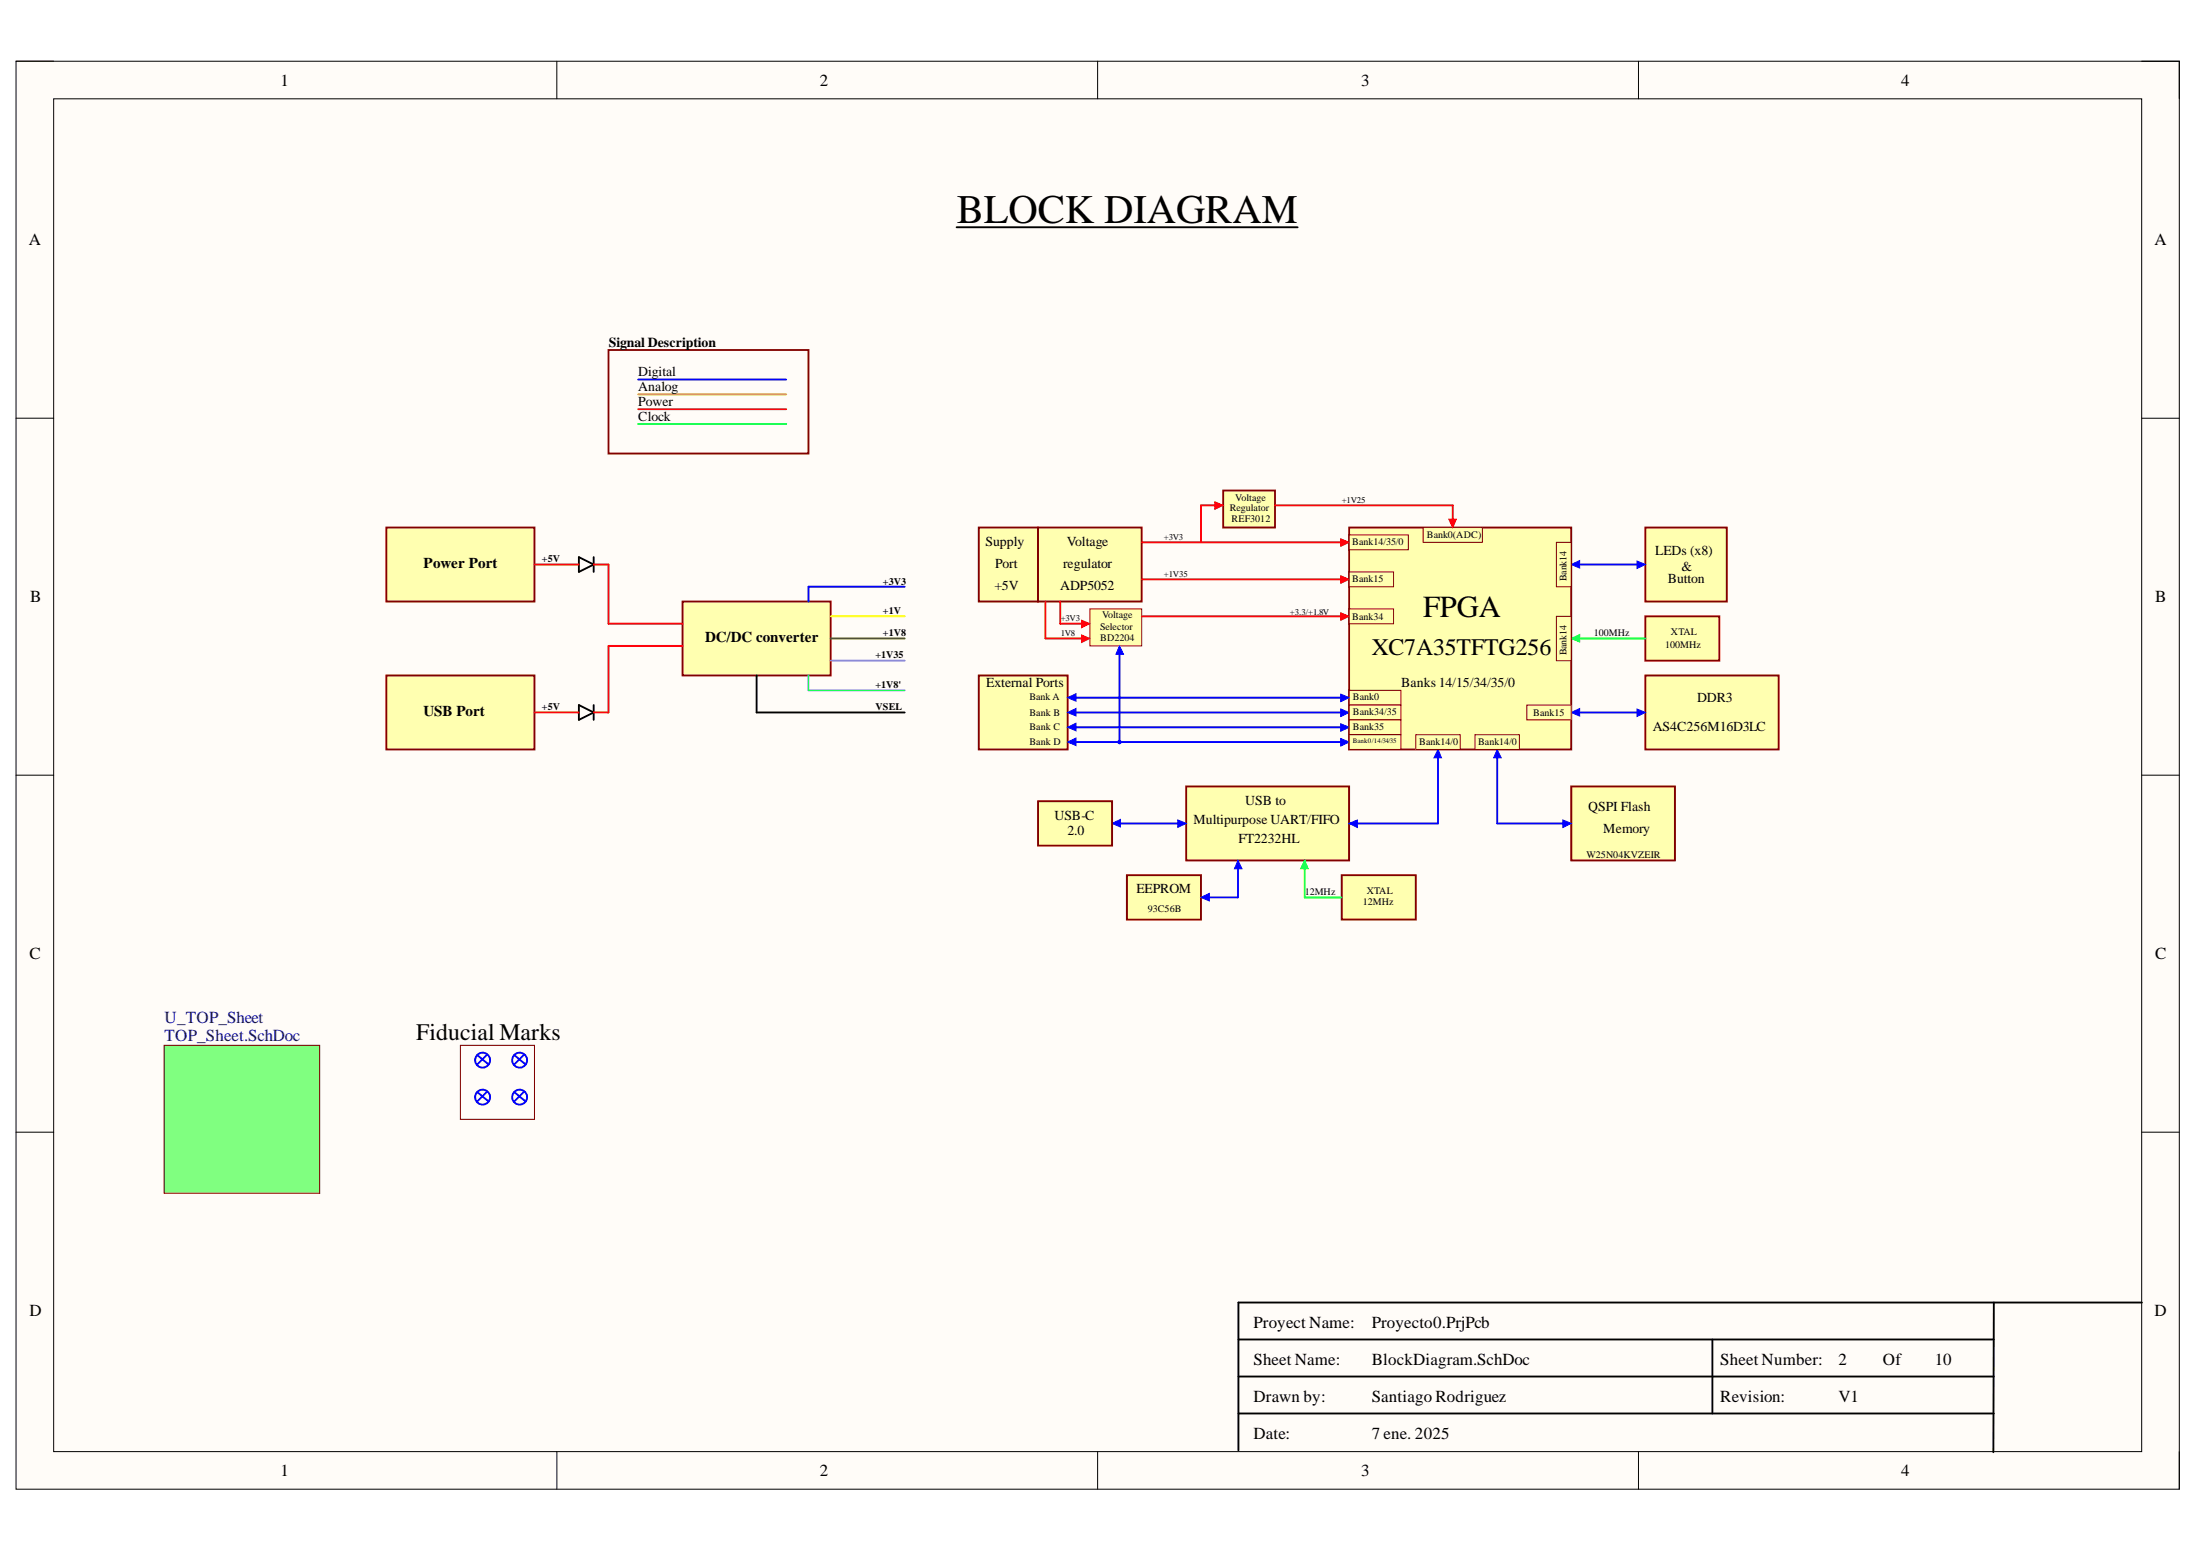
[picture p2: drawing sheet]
<svg xmlns="http://www.w3.org/2000/svg" width="297mm" height="210mm" viewBox="0 0 297 210" stroke-linecap="round" stroke-linejoin="round" font-family="sans-serif">
<path d="M2.2 8.3h292.3v193h-292.3z" fill-rule="evenodd" fill="#fffcf8"/>
<path d="M2.2 8.3h292.3v193h-292.3z" fill="none" stroke="#000" stroke-width=".14"/>
<path d="M7.3 13.4h282.1v182.8h-282.1z" fill-rule="evenodd" fill="#fffcf8"/>
<g fill="none" stroke="#000" stroke-width=".14">
<path d="M2.2 8.3h5.1M7.3 13.4h282.1v182.8h-282.1zM75.3 8.3v5.1M148.3 8.3v5.1M221.4 8.3v5.1M289.4 8.3h5.1v5.1M2.2 56.5h5.1M289.4 56.5h5.1M2.2 104.8h5.1M289.4 104.8h5.1M2.2 153h5.1M289.4 153h5.1"/>
<path d="M75.3 196.2v5.1M148.3 196.2v5.1M221.4 196.2v5.1M294.5 196.2v5.1"/>
</g>
<path d="M269.4 176v20.3M289.5 176h-122.1v20M167.4 181h102M167.4 186.1h102M167.4 191h102M231.4 181v10" fill="none" stroke="#000" stroke-width=".25"/>
<path d="M182.3 71.3h30v30h-30z" fill-rule="evenodd" fill="#ffffb0"/>
<path d="M182.3 71.3h30v30h-30z" fill="none" stroke="#800000" stroke-width=".25"/>
<path d="M222.4 91.3h18v10h-18z" fill-rule="evenodd" fill="#ffffb0"/>
<path d="M222.4 91.3h18v10h-18z" fill="none" stroke="#800000" stroke-width=".25"/>
<path d="M222.4 71.3h11v10h-11z" fill-rule="evenodd" fill="#ffffb0"/>
<path d="M222.4 71.3h11v10h-11z" fill="none" stroke="#800000" stroke-width=".25"/>
<path d="M212.3 106.3h14v10h-14z" fill-rule="evenodd" fill="#ffffb0"/>
<path d="M212.3 106.3h14v10h-14z" fill="none" stroke="#800000" stroke-width=".25"/>
<path d="M64.5 142.6l1.5 1.3M64.5 147.6l1.5 1.3M65.8 142.6l-1.3 1.3M65.8 147.6l-1.3 1.3M66.2 143.2a1.01 1.01 0 0 0-1.5-.7 1.01 1.01 0 0 0 0 1.7 1.01 1.01 0 0 0 1.5-.9M66.2 148.2a1.01 1.01 0 0 0-1.5-.7 1.01 1.01 0 0 0 0 1.7 1.01 1.01 0 0 0 1.5-.9M69.5 142.6l1.5 1.3M69.5 147.6l1.5 1.3M70.8 142.6l-1.3 1.3M70.8 147.6l-1.3 1.3M71.2 143.2a1.01 1.01 0 0 0-1.5-.7 1.01 1.01 0 0 0 0 1.7 1.01 1.01 0 0 0 1.5-.9M71.2 148.2a1.01 1.01 0 0 0-1.5-.7 1.01 1.01 0 0 0 .1 1.7 1.01 1.01 0 0 0 1.4-.9" fill="none" stroke="#00f" stroke-width=".25"/>
<path d="M62.2 141.3h10v10h-10z" fill="none" stroke="#800000" stroke-width=".14"/>
<path d="M132.3 91.3h12v10h-12z" fill-rule="evenodd" fill="#ffffb0"/>
<path d="M132.3 91.3h12v10h-12z" fill="none" stroke="#800000" stroke-width=".25"/>
<path d="M160.3 106.3h22v10h-22z" fill-rule="evenodd" fill="#ffffb0"/>
<path d="M160.3 106.3h22v10h-22z" fill="none" stroke="#800000" stroke-width=".25"/>
<path d="M132.3 71.3h8v10h-8z" fill-rule="evenodd" fill="#ffffb0"/>
<path d="M132.3 71.3h8v10h-8z" fill="none" stroke="#800000" stroke-width=".25"/>
<path d="M140.3 71.3h14v10h-14z" fill-rule="evenodd" fill="#ffffb0"/>
<path d="M140.3 71.3h14v10h-14z" fill="none" stroke="#800000" stroke-width=".25"/>
<path d="M194.3 102.3v9h-12" fill="none" stroke="#00f" stroke-width=".25"/>
<path d="M194.3 101.3l.5 1.1h-1z" fill="#00f"/>
<path d="M194.3 101.3l.5 1.1h-1z" fill="none" stroke="#00f" stroke-width=".14"/>
<path d="M182.3 111.3l1.1-.5v1z" fill="#00f"/>
<path d="M182.3 111.3l1.1-.5v1z" fill="none" stroke="#00f" stroke-width=".14"/>
<path d="M202.3 102.3v9h9" fill="none" stroke="#00f" stroke-width=".25"/>
<path d="M202.3 101.3l.6 1.1h-1z" fill="#00f"/>
<path d="M202.3 101.3l.6 1.1h-1z" fill="none" stroke="#00f" stroke-width=".14"/>
<path d="M211.2 110.8l1.1 .5-1.1 .5z" fill="#00f"/>
<path d="M211.2 110.8l1.1 .5-1.1 .5z" fill="none" stroke="#00f" stroke-width=".14"/>
<path d="M213.3 96.3h8" fill="none" stroke="#00f" stroke-width=".25"/>
<path d="M212.3 96.3l1.2-.5v1z" fill="#00f"/>
<path d="M212.3 96.3l1.2-.5v1z" fill="none" stroke="#00f" stroke-width=".14"/>
<path d="M221.2 95.8l1.2 .5-1.2 .5z" fill="#00f"/>
<path d="M221.2 95.8l1.2 .5-1.2 .5z" fill="none" stroke="#00f" stroke-width=".14"/>
<path d="M213.3 76.3h8" fill="none" stroke="#00f" stroke-width=".25"/>
<path d="M212.3 76.3l1.2-.5v1z" fill="#00f"/>
<path d="M212.3 76.3l1.2-.5v1z" fill="none" stroke="#00f" stroke-width=".14"/>
<path d="M221.2 75.8l1.2 .5-1.2 .5z" fill="#00f"/>
<path d="M221.2 75.8l1.2 .5-1.2 .5z" fill="none" stroke="#00f" stroke-width=".14"/>
<path d="M154.3 73.3h27" fill="none" stroke="#f00" stroke-width=".25"/>
<path d="M181.2 72.8l1.1 .5-1.1 .5z" fill="#f00"/>
<path d="M181.2 72.8l1.1 .5-1.1 .5z" fill="none" stroke="#f00" stroke-width=".14"/>
<path d="M151.3 111.3h8" fill="none" stroke="#00f" stroke-width=".25"/>
<path d="M150.3 111.3l1.1-.5v1z" fill="#00f"/>
<path d="M150.3 111.3l1.1-.5v1z" fill="none" stroke="#00f" stroke-width=".14"/>
<path d="M159.2 110.8l1.1 .5-1.1 .5z" fill="#00f"/>
<path d="M159.2 110.8l1.1 .5-1.1 .5z" fill="none" stroke="#00f" stroke-width=".14"/>
<path d="M222.4 83.3h10v6h-10z" fill-rule="evenodd" fill="#ffffb0"/>
<path d="M222.4 83.3h10v6h-10z" fill="none" stroke="#800000" stroke-width=".25"/>
<path d="M147.3 82.3h7v5h-7z" fill-rule="evenodd" fill="#ffffb0"/>
<path d="M147.3 82.3h7v5h-7z" fill="none" stroke="#800000" stroke-width=".14"/>
<path d="M152.3 118.3h10v6h-10z" fill-rule="evenodd" fill="#ffffb0"/>
<path d="M152.3 118.3h10v6h-10z" fill="none" stroke="#800000" stroke-width=".25"/>
<path d="M167.3 117.3v4h-4" fill="none" stroke="#00f" stroke-width=".25"/>
<path d="M167.3 116.3l.5 1.1h-1z" fill="#00f"/>
<path d="M167.3 116.3l.5 1.1h-1z" fill="none" stroke="#00f" stroke-width=".14"/>
<path d="M162.3 121.3l1.1-.5v1z" fill="#00f"/>
<path d="M162.3 121.3l1.1-.5v1z" fill="none" stroke="#00f" stroke-width=".14"/>
<path d="M154.3 83.3h27" fill="none" stroke="#f00" stroke-width=".25"/>
<path d="M181.2 82.8l1.1 .5-1.1 .5z" fill="#f00"/>
<path d="M181.2 82.8l1.1 .5-1.1 .5z" fill="none" stroke="#f00" stroke-width=".14"/>
<path d="M141.3 81.3v5h5" fill="none" stroke="#f00" stroke-width=".25"/>
<path d="M146.2 85.8l1.1 .5-1.1 .5z" fill="#f00"/>
<path d="M146.2 85.8l1.1 .5-1.1 .5z" fill="none" stroke="#f00" stroke-width=".14"/>
<path d="M145.3 96.3h36" fill="none" stroke="#00f" stroke-width=".25"/>
<path d="M144.3 96.3l1.1-.5v1z" fill="#00f"/>
<path d="M144.3 96.3l1.1-.5v1z" fill="none" stroke="#00f" stroke-width=".14"/>
<path d="M181.2 95.8l1.1 .5-1.1 .5z" fill="#00f"/>
<path d="M181.2 95.8l1.1 .5-1.1 .5z" fill="none" stroke="#00f" stroke-width=".14"/>
<path d="M151.3 87.3l.5 1.1h-1z" fill="#00f"/>
<path d="M151.3 87.3l.5 1.1h-1z" fill="none" stroke="#00f" stroke-width=".14"/>
<path d="M213.3 86.3h9.1" fill="none" stroke="#0f0" stroke-width=".25"/>
<path d="M212.3 86.3l1.2-.5v1z" fill="#0f0"/>
<path d="M212.3 86.3l1.2-.5v1z" fill="none" stroke="#0f0" stroke-width=".14"/>
<path d="M182.3 93.3h7v2h-7z" fill-rule="evenodd" fill="#ffffb0"/>
<path d="M182.3 93.3h7v2h-7z" fill="none" stroke="#800000" stroke-width=".14"/>
<path d="M181.3 118.3h10v6h-10z" fill-rule="evenodd" fill="#ffffb0"/>
<path d="M181.3 118.3h10v6h-10z" fill="none" stroke="#800000" stroke-width=".25"/>
<path d="M176.3 116.3v5h5" fill="none" stroke="#0f0" stroke-width=".25"/>
<path d="M176.3 116.3l.5 1.1h-1z" fill="#0f0"/>
<path d="M176.3 116.3l.5 1.1h-1z" fill="none" stroke="#0f0" stroke-width=".14"/>
<path d="M145.3 98.3h36" fill="none" stroke="#00f" stroke-width=".25"/>
<path d="M144.3 98.3l1.1-.5v1z" fill="#00f"/>
<path d="M144.3 98.3l1.1-.5v1z" fill="none" stroke="#00f" stroke-width=".14"/>
<path d="M181.2 97.8l1.1 .5-1.1 .5z" fill="#00f"/>
<path d="M181.2 97.8l1.1 .5-1.1 .5z" fill="none" stroke="#00f" stroke-width=".14"/>
<path d="M86.2 51.3h20.1" fill="none" stroke="#00f" stroke-width=".25"/>
<path d="M86.2 53.3h20.1" fill="none" stroke="#f90" stroke-width=".25"/>
<path d="M86.2 55.3h20.1" fill="none" stroke="#f00" stroke-width=".25"/>
<path d="M86.2 57.3h20.1" fill="none" stroke="#0f0" stroke-width=".25"/>
<path d="M82.2 47.3h27.1v14h-27.1z" fill="none" stroke="#800000" stroke-width=".25"/>
<path d="M52.2 91.3h20v10h-20z" fill-rule="evenodd" fill="#ffffb0"/>
<path d="M52.2 91.3h20v10h-20z" fill="none" stroke="#800000" stroke-width=".25"/>
<path d="M52.2 71.3h20v10h-20z" fill-rule="evenodd" fill="#ffffb0"/>
<path d="M52.2 71.3h20v10h-20z" fill="none" stroke="#800000" stroke-width=".25"/>
<path d="M92.2 81.3h20.1v10h-20.1z" fill-rule="evenodd" fill="#ffffb0"/>
<path d="M92.2 81.3h20.1v10h-20.1z" fill="none" stroke="#800000" stroke-width=".25"/>
<path d="M78.2 75.3l2 1-2 1zM80.2 75.3v2M78.2 95.3l2 1-2 1zM80.2 95.3v2M102.2 91.3v5h20.1" fill="none" stroke="#000" stroke-width=".25"/>
<path d="M72.2 76.3h6M80.2 76.3h2v8h10M72.2 96.3h6M92.2 87.3h-10v9h-2" fill="none" stroke="#f00" stroke-width=".25"/>
<path d="M112.3 83.3h10" fill="none" stroke="#ff0" stroke-width=".25"/>
<path d="M112.3 86.3h10" fill="none" stroke="#38761d" stroke-width=".25"/>
<path d="M112.3 89.3h10" fill="none" stroke="#f0f" stroke-width=".25"/>
<path d="M109.3 91.3v2h13" fill="none" stroke="#0ff" stroke-width=".25"/>
<path d="M122.3 79.3h-13v2" fill="none" stroke="#00f" stroke-width=".25"/>
<path d="M206.3 95.3h6v2h-6z" fill-rule="evenodd" fill="#ffffb0"/>
<path d="M206.3 95.3h6v2h-6z" fill="none" stroke="#800000" stroke-width=".14"/>
<path d="M199.3 99.3h6v2h-6z" fill-rule="evenodd" fill="#ffffb0"/>
<path d="M199.3 99.3h6v2h-6z" fill="none" stroke="#800000" stroke-width=".14"/>
<path d="M140.3 108.3h10v6h-10z" fill-rule="evenodd" fill="#ffffb0"/>
<path d="M140.3 108.3h10v6h-10z" fill="none" stroke="#800000" stroke-width=".25"/>
<path d="M191.3 99.3h6v2h-6z" fill-rule="evenodd" fill="#ffffb0"/>
<path d="M191.3 99.3h6v2h-6z" fill="none" stroke="#800000" stroke-width=".14"/>
<path d="M210.3 83.3h2v6h-2z" fill-rule="evenodd" fill="#ffffb0"/>
<path d="M210.3 83.3h2v6h-2z" fill="none" stroke="#800000" stroke-width=".14"/>
<path d="M210.3 73.3h2v6h-2z" fill-rule="evenodd" fill="#ffffb0"/>
<path d="M210.3 73.3h2v6h-2z" fill="none" stroke="#800000" stroke-width=".14"/>
<path d="M146.2 83.8l1.1 .5-1.1 .5z" fill="#f00"/>
<path d="M146.2 83.8l1.1 .5-1.1 .5z" fill="none" stroke="#f00" stroke-width=".14"/>
<path d="M154.3 78.3h27M143.3 81.3v3h3" fill="none" stroke="#f00" stroke-width=".25"/>
<path d="M181.2 77.8l1.1 .5-1.1 .5z" fill="#f00"/>
<path d="M181.2 77.8l1.1 .5-1.1 .5z" fill="none" stroke="#f00" stroke-width=".14"/>
<path d="M182.3 72.3h8v2h-8z" fill-rule="evenodd" fill="#ffffb0"/>
<path d="M182.3 72.3h8v2h-8z" fill="none" stroke="#800000" stroke-width=".14"/>
<path d="M182.3 77.3h6v2h-6z" fill-rule="evenodd" fill="#ffffb0"/>
<path d="M182.3 77.3h6v2h-6z" fill="none" stroke="#800000" stroke-width=".14"/>
<path d="M182.3 82.3h6v2h-6z" fill-rule="evenodd" fill="#ffffb0"/>
<path d="M182.3 82.3h6v2h-6z" fill="none" stroke="#800000" stroke-width=".14"/>
<path d="M165.3 66.3h7v5h-7z" fill-rule="evenodd" fill="#ffffb0"/>
<path d="M165.3 66.3h7v5h-7z" fill="none" stroke="#800000" stroke-width=".25"/>
<path d="M164.3 68.3h-2v5" fill="none" stroke="#f00" stroke-width=".25"/>
<path d="M164.2 67.8l1.1 .5-1.1 .5z" fill="#f00"/>
<path d="M164.2 67.8l1.1 .5-1.1 .5z" fill="none" stroke="#f00" stroke-width=".14"/>
<path d="M192.3 71.3h8v2h-8z" fill-rule="evenodd" fill="#ffffb0"/>
<path d="M192.3 71.3h8v2h-8z" fill="none" stroke="#800000" stroke-width=".14"/>
<path d="M172.3 68.3h24v2" fill="none" stroke="#f00" stroke-width=".25"/>
<path d="M195.8 70.2h1l-.5 1.1z" fill="#f00"/>
<path d="M195.8 70.2h1l-.5 1.1z" fill="none" stroke="#f00" stroke-width=".14"/>
<path d="M145.3 94.3h36" fill="none" stroke="#00f" stroke-width=".25"/>
<path d="M144.3 94.3l1.1-.5v1z" fill="#00f"/>
<path d="M144.3 94.3l1.1-.5v1z" fill="none" stroke="#00f" stroke-width=".14"/>
<path d="M181.2 93.8l1.1 .5-1.1 .5z" fill="#00f"/>
<path d="M181.2 93.8l1.1 .5-1.1 .5z" fill="none" stroke="#00f" stroke-width=".14"/>
<path d="M145.3 100.3h36" fill="none" stroke="#00f" stroke-width=".25"/>
<path d="M144.3 100.3l1.1-.5v1z" fill="#00f"/>
<path d="M144.3 100.3l1.1-.5v1z" fill="none" stroke="#00f" stroke-width=".14"/>
<path d="M181.2 99.8l1.1 .5-1.1 .5z" fill="#00f"/>
<path d="M181.2 99.8l1.1 .5-1.1 .5z" fill="none" stroke="#00f" stroke-width=".14"/>
<path d="M182.3 95.3h7v2h-7z" fill-rule="evenodd" fill="#ffffb0"/>
<path d="M182.3 95.3h7v2h-7z" fill="none" stroke="#800000" stroke-width=".14"/>
<path d="M182.3 97.3h7v2h-7z" fill-rule="evenodd" fill="#ffffb0"/>
<path d="M182.3 97.3h7v2h-7z" fill="none" stroke="#800000" stroke-width=".14"/>
<path d="M182.3 99.3h7v2h-7z" fill-rule="evenodd" fill="#ffffb0"/>
<path d="M182.3 99.3h7v2h-7z" fill="none" stroke="#800000" stroke-width=".14"/>
<path d="M151.3 88.3v12M151.2 100.2h.2v.2h-.2z" fill="none" stroke="#00f" stroke-width=".25"/>
<path d="M129.3 30.7h46.1" fill="none" stroke="#000" stroke-width=".25"/>
<path d="M22.2 141.3h21v20h-21z" fill-rule="evenodd" fill="#80ff80"/>
<path d="M22.2 141.3h21v20h-21z" fill="none" stroke="#800000" stroke-width=".14"/>
<text font-size="5.5" x="129.3" y="30.1">BLOCK DIAGRAM</text>
<text font-size="4.1" x="192.3" y="83.4">FPGA</text>
<g font-size="3.2">
<text x="185.4" y="88.6">XC7A35TFTG256</text>
<text x="56.2" y="140.6">Fiducial Marks</text>
</g>
<g font-size="2.3">
<text x="37.9" y="11.6">1</text>
<text x="110.8" y="11.6">2</text>
<text x="183.9" y="11.6">3</text>
<text x="256.9" y="11.6">4</text>
<text x="3.9" y="33.1">A</text>
<text x="291.2" y="33.1">A</text>
<text x="4.1" y="81.4">B</text>
<text x="291.3" y="81.4">B</text>
<text x="4" y="129.6">C</text>
<text x="291.3" y="129.6">C</text>
<text x="4" y="177.9">D</text>
<text x="169.4" y="179.5">Proyect Name:</text>
<text x="185.4" y="179.5">Proyecto0.PrjPcb</text>
<text x="291.2" y="177.9">D</text>
<text x="169.4" y="184.5">Sheet Name:</text>
<text x="185.4" y="184.5">BlockDiagram.SchDoc</text>
<text x="232.5" y="184.5">Sheet Number:</text>
<text x="248.5" y="184.5">2</text>
<text x="254.5" y="184.5">Of</text>
<text x="261.5" y="184.5">10</text>
<text x="169.4" y="189.5">Drawn by:</text>
<text x="185.4" y="189.5">Santiago Rodriguez</text>
<text x="232.5" y="189.5">Revision:</text>
<text x="248.5" y="189.5">V1</text>
<text x="169.4" y="194.5">Date:</text>
<text x="185.4" y="194.5">7 ene. 2025</text>
<text x="37.9" y="199.5">1</text>
<text x="110.8" y="199.5">2</text>
<text x="183.9" y="199.5">3</text>
<text x="256.9" y="199.5">4</text>
</g>
<g font-size="2.3" fill="#000080">
<text x="22.2" y="138.2">U_TOP_Sheet</text>
<text x="22.2" y="140.8">TOP_Sheet.SchDoc</text>
</g>
<g font-size="2">
<text x="57.3" y="76.8">Power Port</text>
<text x="95.3" y="86.8">DC/DC converter</text>
<text x="57.3" y="96.8">USB Port</text>
</g>
<g font-size="1.9">
<text x="82.3" y="46.9">Signal Description</text>
<text x="86.3" y="50.9">Digital</text>
<text x="86.3" y="52.9">Analog</text>
<text x="86.3" y="54.8">Power</text>
<text x="86.3" y="56.9">Clock</text>
<text x="133.2" y="73.8">Supply</text>
<text x="134.5" y="76.8">Port</text>
<text x="143.7" y="76.8">regulator</text>
<text x="144.2" y="73.8">Voltage</text>
<text x="223.7" y="75">LEDs (x8)</text>
<text x="227.2" y="77.1">&amp;</text>
<text x="134.4" y="79.8">+5V</text>
<text x="143.3" y="79.8">ADP5052</text>
<text x="225.4" y="78.8">Button</text>
<text x="133.3" y="92.9">External Ports</text>
<text x="189.4" y="92.9">Banks 14/15/34/35/0</text>
<text x="229.4" y="94.9">DDR3</text>
<text x="223.3" y="98.9">AS4C256M16D3LC</text>
<text x="142.5" y="110.9">USB-C</text>
<text x="144.3" y="112.9">2.0</text>
<text x="161.3" y="111.4">Multipurpose UART/FIFO</text>
<text x="167.4" y="113.9">FT2232HL</text>
<text x="168.3" y="108.8">USB to</text>
<text x="214.6" y="109.6">QSPI Flash</text>
<text x="216.7" y="112.6">Memory</text>
<text x="153.6" y="120.7">EEPROM</text>
</g>
<g font-size="1.4">
<text x="166.2" y="69">Regulator</text>
<text x="166.4" y="70.6">REF3012</text>
<text x="166.9" y="67.8">Voltage</text>
<text x="73.2" y="76">+5V</text>
<text x="182.8" y="73.7">Bank14/35/0</text>
<text x="192.8" y="72.7">Bank0(ADC)</text>
<text x="119.3" y="83">+1V</text>
<text x="119.3" y="79">+3V3</text>
<text x="148.9" y="83.6">Voltage</text>
<text x="182.8" y="78.7">Bank15</text>
<text x="182.8" y="83.7">Bank34</text>
<text x="211.7" y="78.5" transform="rotate(-90 211.7 78.5)">Bank14</text>
<text x="118.3" y="89">+1V35</text>
<text x="119.3" y="85.9">+1V8</text>
<text x="148.7" y="85.1">Selector</text>
<text x="148.7" y="86.6">BD2204</text>
<text x="211.7" y="88.6" transform="rotate(-90 211.7 88.6)">Bank14</text>
<text x="215.4" y="85.9">100MHz</text>
<text x="225" y="87.6">100MHz</text>
<text x="225.8" y="85.8">XTAL</text>
<text x="73.2" y="96">+5V</text>
<text x="118.3" y="92.9">+1V8'</text>
<text x="118.3" y="96">VSEL</text>
<text x="139.1" y="94.5">Bank A</text>
<text x="182.8" y="94.6">Bank0</text>
<text x="139.1" y="96.8">Bank B</text>
<text x="139.1" y="98.6">Bank C</text>
<text x="139.1" y="100.6">Bank D</text>
<text x="182.8" y="96.6">Bank34/35</text>
<text x="182.8" y="98.6">Bank35</text>
<text x="191.8" y="100.7">Bank14/0</text>
<text x="199.8" y="100.7">Bank14/0</text>
<text x="207.2" y="96.8">Bank15</text>
<text x="214.4" y="115.9">W25N04KVZEIR</text>
<text x="155.1" y="123.3">93C56B</text>
<text x="176.3" y="121">12MHz</text>
<text x="184.2" y="122.3">12MHz</text>
<text x="184.7" y="120.8">XTAL</text>
</g>
<g font-size="1.2">
<text x="181.3" y="68">+1V25</text>
<text x="157.3" y="73">+3V3</text>
<text x="157.3" y="78">+1V35</text>
<text x="143.3" y="84">+3V3</text>
<text x="174.3" y="83.1">+3.3/+1.8V</text>
<text x="143.3" y="86">1V8</text>
</g>
<text font-size=".9" x="182.8" y="100.5">Bank0/14/34/35</text>
</svg>
